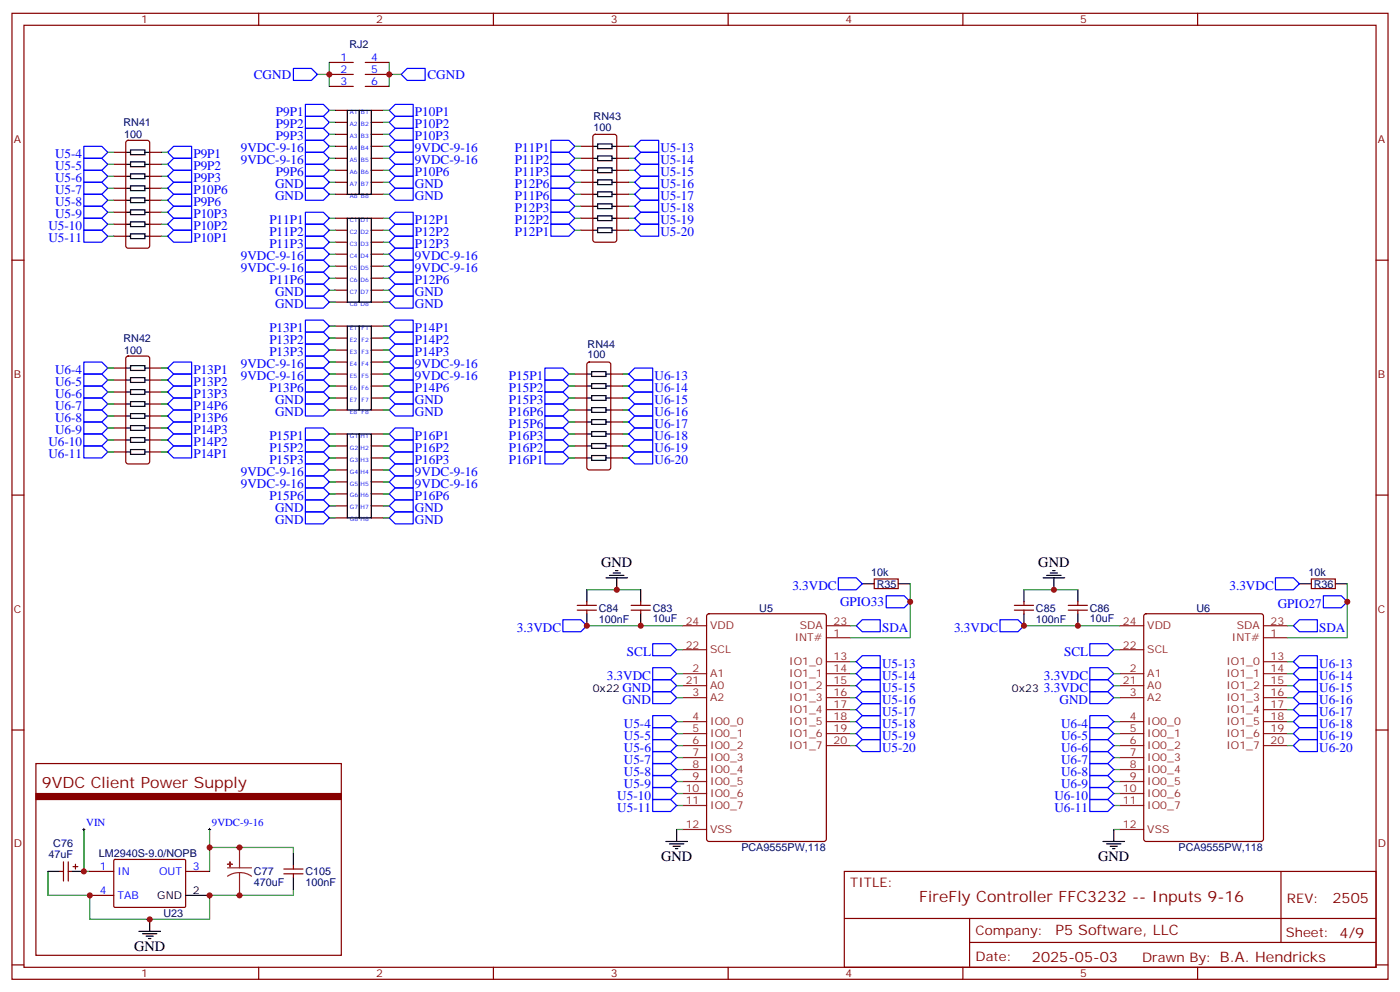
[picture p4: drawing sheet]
<svg xmlns="http://www.w3.org/2000/svg" width="412mm" height="292mm" viewBox="0 0 412 292" stroke-linecap="round" stroke-linejoin="round" font-family="sans-serif">
<g fill="none" stroke="#870000" stroke-width=".35">
<path d="M3.5 3.9h405.4v284.4h-405.4zM7.1 7.4h398.2v277.3h-398.2zM76.2 3.9v3.5M97 18.4h7.1M107.6 18.4h7.1M145.3 3.9v3.5M214.5 3.9v3.5M283.6 3.9v3.5M352.8 3.9v3.5M97 21.9h7.1M97 25.4h7.1M98.8 39.5h3.5"/>
<path d="M98.8 36h3.5M98.8 32.5h3.5M107.6 21.9h7.1M107.6 25.4h7.1M109.4 39.5h3.5M109.4 36h3.5M109.4 32.5h3.5M174.9 39.8l.4-.3h5.7l.5 .3 .2 .5v30.3l-.3 .5-.4 .2h-5.7l-.5-.2-.2-.5v-30.3zM33.5 58.9h3.5M33.5 55.4h3.5M33.5 51.9h3.5M33.5 48.4h3.5"/>
<path d="M33.5 44.8h3.5M37.3 41.5l.4-.2h5.7l.5 .2 .2 .5v30.4l-.2 .5-.5 .2h-5.7l-.5-.3-.2-.4v-30.4zM44.1 58.9h3.5M44.1 55.4h3.5M44.1 51.9h3.5M44.1 48.4h3.5M44.1 44.8h3.5M98.8 57.2h3.5M98.8 53.7h3.5M98.8 50.1h3.5M98.8 46.6h3.5M98.8 43.1h3.5"/>
<path d="M109.4 57.2h3.5M109.4 53.7h3.5M109.4 50.1h3.5M109.4 46.6h3.5M109.4 43.1h3.5M171.1 57.2h3.5M171.1 53.7h3.5M171.1 50.1h3.5M171.1 46.6h3.5M171.1 43.1h3.5M181.7 57.2h3.5M181.7 53.7h3.5"/>
<path d="M181.7 50.1h3.5M181.7 46.6h3.5M181.7 43.1h3.5M3.5 76.6h3.6M33.5 69.5h3.5M33.5 66h3.5M33.5 62.5h3.5M44.1 69.5h3.5M44.1 66h3.5M44.1 62.5h3.5M98.8 78.4h3.5M98.8 74.8h3.5"/>
<path d="M98.8 71.3h3.5M98.8 67.8h3.5M98.8 64.2h3.5M109.4 78.4h3.5M109.4 74.8h3.5M109.4 71.3h3.5M109.4 67.8h3.5M109.4 64.2h3.5M171.1 67.8h3.5M171.1 64.2h3.5M171.1 60.7h3.5M181.7 67.8h3.5"/>
<path d="M181.7 64.2h3.5M181.7 60.7h3.5M405.3 76.6h3.6M98.8 88.9h3.5M98.8 85.4h3.5M98.8 81.9h3.5M98.8 99.5h3.5M98.8 96h3.5M109.4 88.9h3.5M109.4 85.4h3.5M109.4 81.9h3.5M109.4 99.5h3.5"/>
<path d="M109.4 96h3.5M33.5 118.9h3.5M33.5 115.4h3.5M33.5 111.9h3.5M33.5 108.3h3.5M37.3 105l.4-.2h5.7l.5 .2 .2 .5v30.4l-.2 .5-.5 .2h-5.7l-.5-.3-.2-.4v-30.4zM44.1 118.9h3.5M44.1 115.4h3.5M44.1 111.9h3.5M44.1 108.3h3.5M98.8 117.2h3.5M98.8 113.6h3.5"/>
<path d="M98.8 110.1h3.5M98.8 106.6h3.5M98.8 103h3.5M109.4 117.2h3.5M109.4 113.6h3.5M109.4 110.1h3.5M109.4 106.6h3.5M109.4 103h3.5M169.3 117.2h3.6M169.3 113.6h3.6M169.3 110.1h3.6M173.1 106.8l.5-.2h5.6l.5 .2 .2 .5v30.3l-.2 .5-.5 .2h-5.6l-.5-.2-.2-.5v-30.3z"/>
<path d="M179.9 117.2h3.5M179.9 113.6h3.5M179.9 110.1h3.5M33.5 133h3.5M33.5 129.5h3.5M33.5 126h3.5M33.5 122.4h3.5M44.1 133h3.5M44.1 129.5h3.5M44.1 126h3.5M44.1 122.4h3.5M98.8 120.7h3.5"/>
<path d="M98.8 138.3h3.5M98.8 134.8h3.5M98.8 131.3h3.5M98.8 127.7h3.5M109.4 120.7h3.5M109.4 138.3h3.5M109.4 134.8h3.5M109.4 131.3h3.5M109.4 127.7h3.5M169.3 120.7h3.6M169.3 134.8h3.6M169.3 131.3h3.6"/>
<path d="M169.3 127.7h3.6M169.3 124.2h3.6M179.9 120.7h3.5M179.9 134.8h3.5M179.9 131.3h3.5M179.9 127.7h3.5M179.9 124.2h3.5M3.5 145.7h3.6M98.8 152.4h3.5M98.8 148.9h3.5M98.8 145.4h3.5M98.8 141.9h3.5"/>
<path d="M109.4 152.4h3.5M109.4 148.9h3.5M109.4 145.4h3.5M109.4 141.9h3.5M405.3 145.7h3.6M170 178.2h5.7M170 179.6h5.7M172.9 177.1v1.1M172.9 179.6v1.1M185.9 178.2h5.7M185.9 179.6h5.7M188.7 177.1v1.1"/>
<path d="M188.7 179.6v1.1M257.5 170.4h7.1v2.8h-7.1zM298.8 178.2h5.6M298.8 179.6h5.6M301.6 177.1v1.1M301.6 179.6v1.1M314.7 178.2h5.6M314.7 179.6h5.6M317.5 177.1v1.1M317.5 179.6v1.1M386.3 170.4h7v2.8h-7zM208.4 180.9l.4-.2h33.9l.7 .4v65.9l-.4 .6-34.2 .1-.6-.5-.1-65.8z"/>
<path d="M337.1 180.9l.5-.2h33.9l.6 .4 .1 65.9-.5 .6-34.1 .1-.6-.5-.1-65.8zM3.5 214.9h3.6M405.3 214.9h3.6M10.6 224.8h89.9v56.4h-89.9zM17.6 256.5h1.1M18.7 253.7v5.6M20.1 253.7v5.6M20.1 256.5h1.1M21.5 255.1h1.4M22.2 254.4v1.4M26.5 256.5h7M33.6 253.2l.3-.2h20.6l.2 .3-.1 13.6-.3 .2-20.6-.1-.2-.3z"/>
<path d="M54.7 256.5h7M83.6 255.8h5.7M83.6 257.2h5.7M86.4 254.7v1.1M86.4 257.2v1.1M248.7 256.5h156.6v28.2h-156.6zM377.3 256.5v20.9M26.5 263.6h7M248.7 270.4h156.5M285.6 277.4h119.6M285.6 270.4v14.1M3.5 284h3.6"/>
<path d="M76.2 284.7v3.6M145.3 284.7v3.6M214.5 284.7v3.6M283.6 284.7v3.6M352.8 284.7v3.6M405.3 284h3.6"/>
</g>
<g fill="none" stroke="#00f" stroke-width=".35">
<path d="M86.4 20.1h5.3l1.8 1.8-1.8 1.8h-5.3zM90 30.7h5.2l1.8 1.8-1.8 1.8h-5.2zM90 34.3h5.2l1.8 1.7-1.8 1.8h-5.2zM90 37.8h5.2l1.8 1.7-1.8 1.8h-5.2zM114.7 32.5l1.7-1.8h5.3v3.6h-5.3zM116.4 34.3h5.3v3.5h-5.3l-1.7-1.8zM116.4 37.8h5.3v3.5h-5.3l-1.7-1.8zM119.9 20.1h5.3v3.6h-5.3l-1.7-1.8zM24.7 43.1h5.3l1.7 1.7-1.7 1.8h-5.3zM24.7 46.6h5.3l1.7 1.8-1.7 1.7h-5.3zM24.7 50.1h5.3l1.7 1.8-1.7 1.8h-5.3zM24.7 53.7h5.3l1.7 1.7-1.7 1.8h-5.3z"/>
<path d="M24.7 57.2h5.3l1.7 1.7-1.7 1.8h-5.3zM51.2 43.1h5.2v3.5h-5.2l-1.8-1.8zM51.2 46.6h5.2v3.5h-5.2l-1.8-1.7zM51.2 50.1h5.2v3.6h-5.2l-1.8-1.8zM51.2 57.2h5.2v3.5h-5.2l-1.8-1.8zM51.2 53.7h5.2v3.5h-5.2l-1.8-1.8zM90 48.4h5.2l1.8 1.7-1.8 1.8h-5.2zM90 44.8h5.2l1.8 1.8-1.8 1.8h-5.2zM90 41.3h5.2l1.8 1.8-1.8 1.7h-5.2zM90 51.9h5.2l1.8 1.8-1.8 1.7h-5.2zM90 55.4h5.2l1.8 1.8-1.8 1.7h-5.2zM116.4 48.4h5.3v3.5h-5.3l-1.7-1.8z"/>
<path d="M116.4 44.8h5.3v3.6h-5.3l-1.7-1.8zM116.4 41.3h5.3v3.5h-5.3l-1.7-1.7zM116.4 55.4h5.3v3.5h-5.3l-1.7-1.7zM116.4 51.9h5.3v3.5h-5.3l-1.7-1.7zM162.3 41.3h5.3l1.7 1.8-1.7 1.7h-5.3zM162.3 44.8h5.3l1.7 1.8-1.7 1.8h-5.3zM162.3 48.4h5.3l1.7 1.7-1.7 1.8h-5.3zM162.3 55.4h5.3l1.7 1.8-1.7 1.7h-5.3zM162.3 58.9h5.3l1.7 1.8-1.7 1.8h-5.3zM162.3 51.9h5.3l1.7 1.8-1.7 1.7h-5.3zM188.7 41.3h5.3v3.5h-5.3l-1.7-1.7zM188.7 44.8h5.3v3.6h-5.3l-1.7-1.8z"/>
<path d="M188.7 48.4h5.3v3.5h-5.3l-1.7-1.8zM188.7 51.9h5.3v3.5h-5.3l-1.7-1.7zM188.7 55.4h5.3v3.5h-5.3l-1.7-1.7zM188.7 58.9h5.3v3.6h-5.3l-1.7-1.8zM24.7 60.7h5.3l1.7 1.8-1.7 1.7h-5.3zM24.7 64.2h5.3l1.7 1.8-1.7 1.8h-5.3zM24.7 67.8h5.3l1.7 1.7-1.7 1.8h-5.3zM51.2 67.8h5.2v3.5h-5.2l-1.8-1.8zM51.2 64.2h5.2v3.6h-5.2l-1.8-1.8zM51.2 60.7h5.2v3.5h-5.2l-1.8-1.7zM90 62.5h5.2l1.8 1.7-1.8 1.8h-5.2zM90 66h5.2l1.8 1.8-1.8 1.7h-5.2z"/>
<path d="M90 69.5h5.2l1.8 1.8-1.8 1.8h-5.2zM90 76.6h5.2l1.8 1.8-1.8 1.7h-5.2zM90 73.1h5.2l1.8 1.7-1.8 1.8h-5.2zM116.4 62.5h5.3v3.5h-5.3l-1.7-1.8zM116.4 66h5.3v3.5h-5.3l-1.7-1.7zM116.4 69.5h5.3v3.6h-5.3l-1.7-1.8zM116.4 76.6h5.3v3.5h-5.3l-1.7-1.7zM116.4 73.1h5.3v3.5h-5.3l-1.7-1.8zM162.3 66h5.3l1.7 1.8-1.7 1.7h-5.3zM162.3 62.5h5.3l1.7 1.7-1.7 1.8h-5.3zM188.7 62.5h5.3v3.5h-5.3l-1.7-1.8zM188.7 66h5.3v3.5h-5.3l-1.7-1.7z"/>
<path d="M90 80.1h5.2l1.8 1.8-1.8 1.7h-5.2zM90 94.2h5.2l1.8 1.8-1.8 1.8h-5.2zM90 97.8h5.2l1.8 1.7-1.8 1.8h-5.2zM90 83.6h5.2l1.8 1.8-1.8 1.8h-5.2zM90 87.2h5.2l1.8 1.7-1.8 1.8h-5.2zM116.4 80.1h5.3v3.5h-5.3l-1.7-1.7zM116.4 94.2h5.3v3.6h-5.3l-1.7-1.8zM116.4 97.8h5.3v3.5h-5.3l-1.7-1.8zM116.4 87.2h5.3v3.5h-5.3l-1.7-1.8zM116.4 83.6h5.3v3.6h-5.3l-1.7-1.8zM24.7 106.6h5.3l1.7 1.7-1.7 1.8h-5.3zM24.7 110.1h5.3l1.7 1.8-1.7 1.7h-5.3z"/>
<path d="M24.7 113.6h5.3l1.7 1.8-1.7 1.8h-5.3zM24.7 117.2h5.3l1.7 1.7-1.7 1.8h-5.3zM49.4 111.9l1.8-1.8h5.2v3.5h-5.2zM51.2 106.6h5.2v3.5h-5.2l-1.8-1.8zM51.2 113.6h5.2v3.6h-5.2l-1.8-1.8zM51.2 117.2h5.2v3.5h-5.2l-1.8-1.8zM90 101.3h5.2l1.8 1.7-1.8 1.8h-5.2zM90 111.9h5.2l1.8 1.7-1.8 1.8h-5.2zM90 108.3h5.2l1.8 1.8-1.8 1.8h-5.2zM90 104.8h5.2l1.8 1.8-1.8 1.7h-5.2zM90 115.4h5.2l1.8 1.8-1.8 1.7h-5.2zM90 118.9h5.2l1.8 1.8-1.8 1.7h-5.2z"/>
<path d="M116.4 101.3h5.3v3.5h-5.3l-1.7-1.8zM116.4 111.9h5.3v3.5h-5.3l-1.7-1.8zM116.4 108.3h5.3v3.6h-5.3l-1.7-1.8zM116.4 104.8h5.3v3.5h-5.3l-1.7-1.7zM116.4 118.9h5.3v3.5h-5.3l-1.7-1.7zM116.4 115.4h5.3v3.5h-5.3l-1.7-1.7zM160.5 108.3h5.3l1.8 1.8-1.8 1.8h-5.3zM160.5 111.9h5.3l1.8 1.7-1.8 1.8h-5.3zM160.5 115.4h5.3l1.8 1.8-1.8 1.7h-5.3zM160.5 118.9h5.3l1.8 1.8-1.8 1.7h-5.3zM187 108.3h5.3v3.6h-5.3l-1.8-1.8zM187 111.9h5.3v3.5h-5.3l-1.8-1.8z"/>
<path d="M187 115.4h5.3v3.5h-5.3l-1.8-1.7zM187 118.9h5.3v3.5h-5.3l-1.8-1.7zM24.7 120.7h5.3l1.7 1.7-1.7 1.8h-5.3zM24.7 124.2h5.3l1.7 1.8-1.7 1.7h-5.3zM24.7 127.7h5.3l1.7 1.8-1.7 1.8h-5.3zM24.7 131.3h5.3l1.7 1.7-1.7 1.8h-5.3zM51.2 120.7h5.2v3.5h-5.2l-1.8-1.8zM51.2 131.3h5.2v3.5h-5.2l-1.8-1.8zM51.2 127.7h5.2v3.6h-5.2l-1.8-1.8zM51.2 124.2h5.2v3.5h-5.2l-1.8-1.7zM90 126h5.2l1.8 1.7-1.8 1.8h-5.2zM90 129.5h5.2l1.8 1.8-1.8 1.7h-5.2z"/>
<path d="M90 133h5.2l1.8 1.8-1.8 1.8h-5.2zM90 136.6h5.2l1.8 1.7-1.8 1.8h-5.2zM116.4 126h5.3v3.5h-5.3l-1.7-1.8zM116.4 129.5h5.3v3.5h-5.3l-1.7-1.7zM116.4 133h5.3v3.6h-5.3l-1.7-1.8zM116.4 136.6h5.3v3.5h-5.3l-1.7-1.8zM160.5 122.4h5.3l1.8 1.8-1.8 1.8h-5.3zM160.5 133h5.3l1.8 1.8-1.8 1.8h-5.3zM160.5 129.5h5.3l1.8 1.8-1.8 1.7h-5.3zM160.5 126h5.3l1.8 1.7-1.8 1.8h-5.3zM187 122.4h5.3v3.6h-5.3l-1.8-1.8zM187 126h5.3v3.5h-5.3l-1.8-1.8z"/>
<path d="M187 129.5h5.3v3.5h-5.3l-1.8-1.7zM187 133h5.3v3.6h-5.3l-1.8-1.8zM90 143.6h5.2l1.8 1.8-1.8 1.7h-5.2zM90 140.1h5.2l1.8 1.8-1.8 1.7h-5.2zM90 147.1h5.2l1.8 1.8-1.8 1.8h-5.2zM90 150.7h5.2l1.8 1.7-1.8 1.8h-5.2zM116.4 143.6h5.3v3.5h-5.3l-1.7-1.7zM116.4 140.1h5.3v3.5h-5.3l-1.7-1.7zM116.4 150.7h5.3v3.5h-5.3l-1.7-1.8zM116.4 147.1h5.3v3.6h-5.3l-1.7-1.8zM246.9 170.1h5.3l1.8 1.7-1.8 1.8h-5.3zM261.1 175.4h5.2l1.8 1.7-1.8 1.8h-5.2z"/>
<path d="M375.7 170.1h5.3l1.8 1.7-1.8 1.8h-5.3zM389.8 175.4h5.3l1.8 1.7-1.8 1.8h-5.3zM165.8 182.4h5.3l1.8 1.8-1.8 1.7h-5.3zM192.3 189.5h5.3l1.7 1.7-1.7 1.8h-5.3zM192.3 196.5h5.3l1.7 1.8-1.7 1.8h-5.3zM254 182.4h5.3v3.5h-5.3l-1.8-1.7zM254 193h5.3v3.5h-5.3l-1.8-1.7zM254 196.5h5.3v3.6h-5.3l-1.8-1.8zM294.6 182.4h5.3l1.7 1.8-1.7 1.7h-5.3zM321 196.5h5.3l1.8 1.8-1.8 1.8h-5.3zM321 189.5h5.3l1.8 1.7-1.8 1.8h-5.3zM381 184.2l1.8-1.8h5.3v3.5h-5.3z"/>
<path d="M382.8 193h5.3v3.5h-5.3l-1.8-1.7zM382.8 196.5h5.3v3.6h-5.3l-1.8-1.8zM192.3 203.6h5.3l1.7 1.8-1.7 1.7h-5.3zM192.3 200.1h5.3l1.7 1.7-1.7 1.8h-5.3zM192.3 210.6h5.3l1.7 1.8-1.7 1.8h-5.3zM192.3 214.2h5.3l1.7 1.7-1.7 1.8h-5.3zM192.3 217.7h5.3l1.7 1.8-1.7 1.7h-5.3zM254 200.1h5.3v3.5h-5.3l-1.8-1.8zM254 203.6h5.3v3.5h-5.3l-1.8-1.7zM254 207.1h5.3v3.5h-5.3l-1.8-1.7zM254 210.6h5.3v3.6h-5.3l-1.8-1.8zM254 214.2h5.3v3.5h-5.3l-1.8-1.8z"/>
<path d="M254 217.7h5.3v3.5h-5.3l-1.8-1.7zM321 203.6h5.3l1.8 1.8-1.8 1.7h-5.3zM321 200.1h5.3l1.8 1.7-1.8 1.8h-5.3zM321 210.6h5.3l1.8 1.8-1.8 1.8h-5.3zM321 214.2h5.3l1.8 1.7-1.8 1.8h-5.3zM321 217.7h5.3l1.8 1.8-1.8 1.7h-5.3zM381 205.4l1.8-1.8h5.3v3.5h-5.3zM381 215.9l1.8-1.7h5.3v3.5h-5.3zM382.8 200.1h5.3v3.5h-5.3l-1.8-1.8zM382.8 207.1h5.3v3.5h-5.3l-1.8-1.7zM382.8 210.6h5.3v3.6h-5.3l-1.8-1.8zM382.8 217.7h5.3v3.5h-5.3l-1.8-1.7z"/>
<path d="M192.3 221.2h5.3l1.7 1.8-1.7 1.8h-5.3zM192.3 224.8h5.3l1.7 1.7-1.7 1.8h-5.3zM192.3 228.3h5.3l1.7 1.7-1.7 1.8h-5.3zM192.3 231.8h5.3l1.7 1.8-1.7 1.7h-5.3zM192.3 235.3h5.3l1.7 1.8-1.7 1.8h-5.3zM321 221.2h5.3l1.8 1.8-1.8 1.8h-5.3zM321 224.8h5.3l1.8 1.7-1.8 1.8h-5.3zM321 228.3h5.3l1.8 1.7-1.8 1.8h-5.3zM321 231.8h5.3l1.8 1.8-1.8 1.7h-5.3zM321 235.3h5.3l1.8 1.8-1.8 1.8h-5.3z"/>
</g>
<g fill="none" stroke="#008700" stroke-width=".35">
<path d="M97 18.4v7M114.7 18.4v7M93.5 21.9h3.5M97 39.5h1.8M97 36h1.8M97 32.5h1.8M112.9 39.5h1.8M112.9 36h1.8M112.9 32.5h1.8M114.7 21.9h3.5M31.7 51.9h1.8M31.7 48.4h1.8"/>
<path d="M31.7 44.8h1.8M31.7 55.4h1.8M31.7 58.9h1.8M47.6 51.9h1.8M47.6 48.4h1.8M47.6 44.8h1.8M47.6 55.4h1.8M47.6 58.9h1.8M97 43.1h1.8M97 46.6h1.8M97 50.1h1.8M97 53.7h1.8"/>
<path d="M97 57.2h1.8M112.9 43.1h1.8M112.9 46.6h1.8M112.9 50.1h1.8M112.9 53.7h1.8M112.9 57.2h1.8M169.3 43.1h1.8M169.3 46.6h1.8M169.3 50.1h1.8M169.3 53.7h1.8M169.3 57.2h1.8M185.2 43.1h1.8"/>
<path d="M185.2 46.6h1.8M185.2 50.1h1.8M185.2 53.7h1.8M185.2 57.2h1.8M31.7 62.5h1.8M31.7 66h1.8M31.7 69.5h1.8M47.6 62.5h1.8M47.6 66h1.8M47.6 69.5h1.8M97 64.2h1.8M97 67.8h1.8"/>
<path d="M97 78.4h1.8M97 74.8h1.8M97 71.3h1.8M112.9 64.2h1.8M112.9 67.8h1.8M112.9 78.4h1.8M112.9 74.8h1.8M112.9 71.3h1.8M169.3 60.7h1.8M169.3 64.2h1.8M169.3 67.8h1.8M185.2 60.7h1.8"/>
<path d="M185.2 64.2h1.8M185.2 67.8h1.8M97 88.9h1.8M97 85.4h1.8M97 81.9h1.8M97 99.5h1.8M97 96h1.8M112.9 88.9h1.8M112.9 85.4h1.8M112.9 81.9h1.8M112.9 99.5h1.8M112.9 96h1.8"/>
<path d="M31.7 115.4h1.8M31.7 111.9h1.8M31.7 108.3h1.8M31.7 118.9h1.8M47.6 115.4h1.8M47.6 111.9h1.8M47.6 108.3h1.8M47.6 118.9h1.8M97 117.2h1.8M97 113.6h1.8M97 110.1h1.8M97 106.6h1.8"/>
<path d="M97 103h1.8M112.9 117.2h1.8M112.9 113.6h1.8M112.9 110.1h1.8M112.9 106.6h1.8M112.9 103h1.8M167.6 117.2h1.7M167.6 113.6h1.7M167.6 110.1h1.7M183.4 117.2h1.8M183.4 113.6h1.8M183.4 110.1h1.8"/>
<path d="M31.7 122.4h1.8M31.7 126h1.8M31.7 129.5h1.8M31.7 133h1.8M47.6 122.4h1.8M47.6 126h1.8M47.6 129.5h1.8M47.6 133h1.8M97 134.8h1.8M97 131.3h1.8M97 127.7h1.8M97 120.7h1.8"/>
<path d="M97 138.3h1.8M112.9 134.8h1.8M112.9 131.3h1.8M112.9 127.7h1.8M112.9 120.7h1.8M112.9 138.3h1.8M167.6 134.8h1.7M167.6 131.3h1.7M167.6 127.7h1.7M167.6 124.2h1.7M167.6 120.7h1.7M183.4 134.8h1.8"/>
<path d="M183.4 131.3h1.8M183.4 127.7h1.8M183.4 124.2h1.8M183.4 120.7h1.8M97 152.4h1.8M97 148.9h1.8M97 145.4h1.8M97 141.9h1.8M112.9 152.4h1.8M112.9 148.9h1.8M112.9 145.4h1.8M112.9 141.9h1.8"/>
<path d="M172.9 173.6h15.8M268.1 171.8v15.9h-17.6M301.6 173.6h15.9M396.9 171.8v15.9h-17.7M172.9 184.2h28.2M199.3 191.2h1.8M199.3 198.3h1.8M250.5 184.2h1.7M250.5 194.8h1.7M250.5 198.3h1.7M301.6 184.2h28.2M328.1 191.2h1.7"/>
<path d="M328.1 198.3h1.7M379.2 184.2h1.8M379.2 194.8h1.8M379.2 198.3h1.8M199.3 212.4h1.8M199.3 215.9h1.8M199.3 219.5h1.8M199.3 201.8h1.8M199.3 205.4h1.8M250.5 212.4h1.7M250.5 215.9h1.7M250.5 219.5h1.7"/>
<path d="M250.5 201.8h1.7M250.5 205.4h1.7M250.5 208.9h1.7M328.1 212.4h1.7M328.1 215.9h1.7M328.1 219.5h1.7M328.1 201.8h1.7M328.1 205.4h1.7M379.2 212.4h1.8M379.2 215.9h1.8M379.2 219.5h1.8M379.2 201.8h1.8"/>
<path d="M379.2 205.4h1.8M379.2 208.9h1.8M199.3 223h1.8M199.3 226.5h1.8M199.3 230h1.8M199.3 237.1h1.8M199.3 233.6h1.8M328.1 223h1.7M328.1 226.5h1.7M328.1 230h1.7M328.1 237.1h1.7M328.1 233.6h1.7"/>
<path d="M14.1 256.5v7.1h12.4v7h35.2v-7h24.7v-1.8M24.7 256.5v-12.3v12.3h1.8M61.7 249.4h24.7v1.8M61.7 244.2v12.3M199.3 244.2h1.8M328.1 244.2h1.7"/>
</g>
<g fill="none" stroke="#000" stroke-width=".35">
<path d="M102.3 32.5h3.5v24.7h-3.5zM105.8 32.5h3.6v24.7h-3.6zM37 55.4h1.5M37 51.9h1.5M37 48.4h1.5M37 44.8h1.5M37 58.9h1.5M38.5 54.7h4.2v1.4h-4.2zM38.5 51.2h4.2v1.4h-4.2zM38.5 47.7h4.2v1.4h-4.2zM38.5 44.1h4.2v1.4h-4.2zM38.5 58.2h4.2v1.5h-4.2z"/>
<path d="M42.7 55.4h1.4M42.7 51.9h1.4M42.7 48.4h1.4M42.7 44.8h1.4M42.7 58.9h1.4M174.6 57.2h1.4M174.6 53.7h1.4M174.6 50.1h1.4M174.6 46.6h1.4M174.6 43.1h1.4M176 56.5h4.3v1.4h-4.3zM176 53h4.3v1.4h-4.3z"/>
<path d="M176 49.4h4.3v1.4h-4.3zM176 45.9h4.3v1.4h-4.3zM176 42.4h4.3v1.4h-4.3zM180.3 57.2h1.4M180.3 53.7h1.4M180.3 50.1h1.4M180.3 46.6h1.4M180.3 43.1h1.4M37 62.5h1.5M37 66h1.5M37 69.5h1.5M38.5 61.8h4.2v1.4h-4.2z"/>
<path d="M38.5 65.3h4.2v1.4h-4.2zM38.5 68.8h4.2v1.4h-4.2zM42.7 62.5h1.4M42.7 66h1.4M42.7 69.5h1.4M102.3 64.2h3.5v24.7h-3.5zM105.8 64.2h3.6v24.7h-3.6zM174.6 60.7h1.4M174.6 64.2h1.4M174.6 67.8h1.4M176 60h4.3v1.4h-4.3zM176 63.5h4.3v1.4h-4.3z"/>
<path d="M176 67.1h4.3v1.4h-4.3zM180.3 60.7h1.4M180.3 64.2h1.4M180.3 67.8h1.4M102.3 96h3.5v24.7h-3.5zM105.8 96h3.6v24.7h-3.6zM37 118.9h1.5M37 115.4h1.5M37 111.9h1.5M37 108.3h1.5M38.5 118.2h4.2v1.4h-4.2zM38.5 114.7h4.2v1.4h-4.2z"/>
<path d="M38.5 111.2h4.2v1.4h-4.2zM38.5 107.6h4.2v1.4h-4.2zM42.7 118.9h1.4M42.7 115.4h1.4M42.7 111.9h1.4M42.7 108.3h1.4M172.9 117.2h1.4M172.9 113.6h1.4M172.9 110.1h1.4M174.3 120h4.2v1.4h-4.2zM174.3 116.5h4.2v1.4h-4.2zM174.3 112.9h4.2v1.4h-4.2z"/>
<path d="M174.3 109.4h4.2v1.4h-4.2zM178.5 117.2h1.4M178.5 113.6h1.4M178.5 110.1h1.4M37 122.4h1.5M37 126h1.5M37 129.5h1.5M37 133h1.5M38.5 121.7h4.2v1.5h-4.2zM38.5 125.3h4.2v1.4h-4.2zM38.5 128.8h4.2v1.4h-4.2zM38.5 132.3h4.2v1.4h-4.2z"/>
<path d="M42.7 122.4h1.4M42.7 126h1.4M42.7 129.5h1.4M42.7 133h1.4M102.3 127.7h3.5v24.7h-3.5zM105.8 127.7h3.6v24.7h-3.6zM172.9 124.2h1.4M172.9 127.7h1.4M172.9 131.3h1.4M172.9 134.8h1.4M172.9 120.7h1.4M174.3 123.5h4.2v1.4h-4.2z"/>
<path d="M174.3 127h4.2v1.4h-4.2zM174.3 130.6h4.2v1.4h-4.2zM174.3 134.1h4.2v1.4h-4.2zM178.5 124.2h1.4M178.5 127.7h1.4M178.5 131.3h1.4M178.5 134.8h1.4M178.5 120.7h1.4M172.9 173.6v3.5M178.5 170.1h6.4M179.6 169.4h4.2M180.6 168.7h2.1"/>
<path d="M181.3 168h.7M181.7 170.1v3.5M188.7 173.6v3.5M254 171.8h3.5M264.6 171.8h3.5M301.6 173.6v3.5M307.3 170.1h6.3M308.3 169.4h4.3M309.4 168.7h2.1M310.1 168h.7M310.4 170.1v3.5M317.5 173.6v3.5"/>
<path d="M382.8 171.8h3.5M393.3 171.8h3.6M172.9 180.7v3.5M188.7 180.7v3.5M301.6 180.7v3.5M317.5 180.7v3.5M14.1 256.5h3.5M21.2 256.5h3.5M86.4 251.2v3.5M86.4 258.3v3.5M196.1 247.7h6.4M197.2 248.4h4.2"/>
<path d="M198.3 249.1h2.1M199 249.8h.7M199.3 244.2v3.5M324.9 247.7h6.4M326 248.4h4.2M327 249.1h2.1M327.7 249.8h.7M328.1 244.2v3.5M40.9 274.1h6.4M42 274.8h4.2M43 275.6h2.2M43.7 276.3h.7"/>
<path d="M44.1 270.6v3.5M54.7 263.6h7"/>
</g>
<g fill="none" stroke="#8c2424" stroke-width=".35">
<path d="M201.1 184.2h7M201.1 191.2h7M201.1 198.3h7M243.4 184.2h7.1M243.4 198.3h7.1M243.4 187.7h7.1M243.4 194.8h7.1M329.8 184.2h7.1M329.8 191.2h7.1M329.8 198.3h7.1M372.2 184.2h7M372.2 198.3h7"/>
<path d="M372.2 187.7h7M372.2 194.8h7M201.1 201.8h7M201.1 205.4h7M201.1 212.4h7M201.1 215.9h7M201.1 219.5h7M243.4 201.8h7.1M243.4 205.4h7.1M243.4 212.4h7.1M243.4 215.9h7.1M243.4 219.5h7.1"/>
<path d="M243.4 208.9h7.1M329.8 201.8h7.1M329.8 205.4h7.1M329.8 212.4h7.1M329.8 215.9h7.1M329.8 219.5h7.1M372.2 201.8h7M372.2 205.4h7M372.2 212.4h7M372.2 215.9h7M372.2 219.5h7M372.2 208.9h7"/>
<path d="M201.1 223h7M201.1 226.5h7M201.1 230h7M201.1 233.6h7M201.1 237.1h7M329.8 223h7.1M329.8 226.5h7.1M329.8 230h7.1M329.8 233.6h7.1M329.8 237.1h7.1M67 255.4h7.1M70.6 256.9l1.8 .2 1.7 .8"/>
<path d="M70.6 256.9l-1.9 .2-1.7 .8M70.6 249.4v6M70.6 256.9v6.7M201.1 244.2h7M329.8 244.2h7.1"/>
</g>
<path d="M10.6 233.6h89.9v1.7h-89.9z" fill="#870000" stroke="#870000" stroke-width=".35"/>
<path d="M24.3 244.2h.7M24.7 243.8v.7M61.4 244.2h.7M61.7 243.8v.7" fill="none" stroke="#000" stroke-width=".29"/>
<g fill="#8c2424" stroke="#8c2424" stroke-width=".35">
<path d="M67 254.4h1.4z"/>
<path d="M67.7 253.7l.1 1.4z"/>
</g>
<g fill="#c00">
<circle cx="24.7" cy="256.5" r=".88"/>
<circle cx="44.1" cy="270.6" r=".88"/>
<circle cx="61.7" cy="263.6" r=".88"/>
<circle cx="26.5" cy="263.6" r=".88"/>
<circle cx="172.9" cy="184.2" r=".88"/>
<circle cx="188.7" cy="184.2" r=".88"/>
<circle cx="310.4" cy="173.6" r=".88"/>
<circle cx="317.5" cy="184.2" r=".88"/>
<circle cx="301.6" cy="184.2" r=".88"/>
<circle cx="181.7" cy="173.6" r=".88"/>
<circle cx="268.1" cy="177.1" r=".88"/>
<circle cx="396.9" cy="177.1" r=".88"/>
<circle cx="70.6" cy="263.6" r=".88"/>
<circle cx="61.7" cy="249.4" r=".88"/>
<circle cx="70.6" cy="249.4" r=".88"/>
<circle cx="97" cy="21.9" r=".88"/>
<circle cx="114.7" cy="21.9" r=".88"/>
</g>
<g font-size="4.6" fill="#800">
<text x="12.3" y="231.8">9VDC Client Power Supply</text>
<text x="270.8" y="265.5">FireFly Controller FFC3232 -- Inputs 9-16</text>
</g>
<g font-size="4.2">
<text x="177.1" y="166.9">GND</text>
<text x="305.9" y="166.9">GND</text>
<text x="194.7" y="253.3">GND</text>
<text x="323.5" y="253.3">GND</text>
<text x="39.5" y="279.8">GND</text>
</g>
<g font-size="4.2" fill="#800">
<text x="392.5" y="265.8">2505</text>
<text x="310.9" y="275.3">P5 Software, LLC</text>
<text x="304" y="283.1">2025-05-03</text>
</g>
<g font-size="3.9" fill="#00f">
<text x="74.8" y="23.1">CGND</text>
<text x="125.9" y="23.1">CGND</text>
<text x="81.3" y="34.3">P9P1</text>
<text x="122.2" y="34.3">P10P1</text>
<text x="81.3" y="37.8">P9P2</text>
<text x="81.3" y="41.3">P9P3</text>
<text x="122.2" y="37.8">P10P2</text>
<text x="122.2" y="41.3">P10P3</text>
<text x="16.2" y="46.6">U5-4</text>
<text x="57" y="46.6">P9P1</text>
<text x="71" y="44.8">9VDC-9-16</text>
<text x="122.2" y="44.8">9VDC-9-16</text>
<text x="151.7" y="44.8">P11P1</text>
<text x="194.6" y="44.8">U5-13</text>
<text x="16.2" y="50.1">U5-5</text>
<text x="16.2" y="53.7">U5-6</text>
<text x="57" y="50.1">P9P2</text>
<text x="57" y="53.7">P9P3</text>
<text x="71" y="48.4">9VDC-9-16</text>
<text x="81.3" y="51.9">P9P6</text>
<text x="122.2" y="51.9">P10P6</text>
<text x="122.2" y="48.4">9VDC-9-16</text>
<text x="151.7" y="48.4">P11P2</text>
<text x="151.7" y="51.9">P11P3</text>
<text x="194.6" y="48.4">U5-14</text>
<text x="194.6" y="51.9">U5-15</text>
<text x="16.2" y="57.2">U5-7</text>
<text x="57" y="57.2">P10P6</text>
<text x="81" y="55.4">GND</text>
<text x="81" y="58.9">GND</text>
<text x="122.2" y="58.9">GND</text>
<text x="122.2" y="55.4">GND</text>
<text x="151.7" y="58.9">P11P6</text>
<text x="151.7" y="55.4">P12P6</text>
<text x="194.6" y="55.4">U5-16</text>
<text x="194.6" y="58.9">U5-17</text>
<text x="16.2" y="60.7">U5-8</text>
<text x="16.2" y="64.2">U5-9</text>
<text x="57" y="60.7">P9P6</text>
<text x="57" y="64.2">P10P3</text>
<text x="151.7" y="62.5">P12P3</text>
<text x="194.6" y="62.5">U5-18</text>
<text x="14.3" y="67.8">U5-10</text>
<text x="14.3" y="71.3">U5-11</text>
<text x="57" y="71.3">P10P1</text>
<text x="57" y="67.8">P10P2</text>
<text x="79.3" y="66">P11P1</text>
<text x="79.3" y="69.5">P11P2</text>
<text x="122.2" y="66">P12P1</text>
<text x="122.2" y="69.5">P12P2</text>
<text x="151.7" y="69.5">P12P1</text>
<text x="151.7" y="66">P12P2</text>
<text x="194.6" y="66">U5-19</text>
<text x="194.6" y="69.5">U5-20</text>
<text x="71" y="76.6">9VDC-9-16</text>
<text x="79.3" y="73.1">P11P3</text>
<text x="122.2" y="73.1">P12P3</text>
<text x="122.2" y="76.6">9VDC-9-16</text>
<text x="71" y="80.1">9VDC-9-16</text>
<text x="79.3" y="83.6">P11P6</text>
<text x="122.2" y="83.6">P12P6</text>
<text x="122.2" y="80.1">9VDC-9-16</text>
<text x="81" y="87.2">GND</text>
<text x="122.2" y="87.2">GND</text>
<text x="81" y="90.7">GND</text>
<text x="122.2" y="90.7">GND</text>
<text x="79.3" y="97.8">P13P1</text>
<text x="79.3" y="101.3">P13P2</text>
<text x="122.2" y="97.8">P14P1</text>
<text x="122.2" y="101.3">P14P2</text>
<text x="79.3" y="104.8">P13P3</text>
<text x="122.2" y="104.8">P14P3</text>
<text x="16.2" y="110.1">U6-4</text>
<text x="16.2" y="113.6">U6-5</text>
<text x="57" y="110.1">P13P1</text>
<text x="57" y="113.6">P13P2</text>
<text x="71" y="111.9">9VDC-9-16</text>
<text x="71" y="108.3">9VDC-9-16</text>
<text x="122.2" y="111.9">9VDC-9-16</text>
<text x="122.2" y="108.3">9VDC-9-16</text>
<text x="149.9" y="111.9">P15P1</text>
<text x="192.8" y="111.9">U6-13</text>
<text x="16.2" y="117.2">U6-6</text>
<text x="57" y="117.2">P13P3</text>
<text x="79.3" y="115.4">P13P6</text>
<text x="81" y="118.9">GND</text>
<text x="122.2" y="115.4">P14P6</text>
<text x="122.2" y="118.9">GND</text>
<text x="149.9" y="115.4">P15P2</text>
<text x="149.9" y="118.9">P15P3</text>
<text x="192.8" y="115.4">U6-14</text>
<text x="192.8" y="118.9">U6-15</text>
<text x="16.2" y="120.7">U6-7</text>
<text x="16.2" y="124.2">U6-8</text>
<text x="57" y="124.2">P13P6</text>
<text x="57" y="120.7">P14P6</text>
<text x="81" y="122.4">GND</text>
<text x="122.2" y="122.4">GND</text>
<text x="149.9" y="126">P15P6</text>
<text x="149.9" y="122.4">P16P6</text>
<text x="192.8" y="122.4">U6-16</text>
<text x="192.8" y="126">U6-17</text>
<text x="14.3" y="131.3">U6-10</text>
<text x="16.2" y="127.7">U6-9</text>
<text x="57" y="131.3">P14P2</text>
<text x="57" y="127.7">P14P3</text>
<text x="79.3" y="129.5">P15P1</text>
<text x="122.2" y="129.5">P16P1</text>
<text x="149.9" y="129.5">P16P3</text>
<text x="192.8" y="129.5">U6-18</text>
<text x="14.3" y="134.8">U6-11</text>
<text x="57" y="134.8">P14P1</text>
<text x="79.3" y="133">P15P2</text>
<text x="79.3" y="136.6">P15P3</text>
<text x="122.2" y="133">P16P2</text>
<text x="122.2" y="136.6">P16P3</text>
<text x="149.9" y="136.6">P16P1</text>
<text x="149.9" y="133">P16P2</text>
<text x="192.8" y="133">U6-19</text>
<text x="192.8" y="136.6">U6-20</text>
<text x="71" y="143.6">9VDC-9-16</text>
<text x="71" y="140.1">9VDC-9-16</text>
<text x="122.2" y="143.6">9VDC-9-16</text>
<text x="122.2" y="140.1">9VDC-9-16</text>
<text x="79.3" y="147.1">P15P6</text>
<text x="122.2" y="147.1">P16P6</text>
<text x="81" y="150.7">GND</text>
<text x="81" y="154.2">GND</text>
<text x="122.2" y="154.2">GND</text>
<text x="122.2" y="150.7">GND</text>
<text x="233.4" y="173.6">3.3VDC</text>
<text x="362.2" y="173.6">3.3VDC</text>
<text x="247.5" y="178.4">GPIO33</text>
<text x="376.4" y="178.9">GPIO27</text>
<text x="152.3" y="185.9">3.3VDC</text>
<text x="259.8" y="185.9">SDA</text>
<text x="281" y="185.9">3.3VDC</text>
<text x="388.6" y="185.9">SDA</text>
<text x="184.7" y="193">SCL</text>
<text x="259.8" y="196.5">U5-13</text>
<text x="313.4" y="193">SCL</text>
<text x="388.6" y="196.5">U6-13</text>
<text x="178.7" y="200.1">3.3VDC</text>
<text x="183.4" y="203.6">GND</text>
<text x="259.8" y="200.1">U5-14</text>
<text x="259.8" y="203.6">U5-15</text>
<text x="307.5" y="203.6">3.3VDC</text>
<text x="307.5" y="200.1">3.3VDC</text>
<text x="388.6" y="200.1">U6-14</text>
<text x="388.6" y="203.6">U6-15</text>
<text x="183.4" y="207.1">GND</text>
<text x="259.8" y="207.1">U5-16</text>
<text x="312.1" y="207.1">GND</text>
<text x="388.6" y="207.1">U6-16</text>
<text x="183.8" y="214.2">U5-4</text>
<text x="259.8" y="210.6">U5-17</text>
<text x="259.8" y="214.2">U5-18</text>
<text x="312.5" y="214.2">U6-4</text>
<text x="388.6" y="210.6">U6-17</text>
<text x="388.6" y="214.2">U6-18</text>
<text x="183.8" y="217.7">U5-5</text>
<text x="183.8" y="221.2">U5-6</text>
<text x="259.8" y="217.7">U5-19</text>
<text x="259.8" y="221.2">U5-20</text>
<text x="312.5" y="217.7">U6-5</text>
<text x="312.5" y="221.2">U6-6</text>
<text x="388.6" y="217.7">U6-19</text>
<text x="388.6" y="221.2">U6-20</text>
<text x="183.8" y="224.8">U5-7</text>
<text x="312.5" y="224.8">U6-7</text>
<text x="183.8" y="228.3">U5-8</text>
<text x="183.8" y="231.8">U5-9</text>
<text x="312.5" y="228.3">U6-8</text>
<text x="312.5" y="231.8">U6-9</text>
<text x="181.8" y="235.3">U5-10</text>
<text x="181.8" y="238.9">U5-11</text>
<text x="310.6" y="235.3">U6-10</text>
<text x="310.6" y="238.9">U6-11</text>
</g>
<g font-size="3.9" fill="#800">
<text x="250.5" y="261.1">TITLE:</text>
<text x="379.1" y="265.8">REV:</text>
<text x="287.4" y="275.3">Company:</text>
<text x="378.7" y="275.9">Sheet: 4/9</text>
<text x="287.4" y="283">Date:</text>
<text x="336.4" y="283.1">Drawn By: B.A. Hendricks</text>
</g>
<g font-size="3.2" fill="#800">
<text x="41.6" y="6.9">1</text>
<text x="110.8" y="6.9">2</text>
<text x="179.9" y="6.9">3</text>
<text x="249.1" y="6.9">4</text>
<text x="318.2" y="6.9">5</text>
<text x="4.1" y="42">A</text>
<text x="405.9" y="42">A</text>
<text x="4.1" y="111.2">B</text>
<text x="405.9" y="111.2">B</text>
<text x="4.1" y="180.3">C</text>
<text x="405.9" y="180.3">C</text>
<text x="4.1" y="249.4">D</text>
<text x="405.9" y="249.4">D</text>
<text x="41.6" y="287.7">1</text>
<text x="110.8" y="287.7">2</text>
<text x="179.9" y="287.7">3</text>
<text x="249.1" y="287.7">4</text>
<text x="318.2" y="287.7">5</text>
</g>
<g font-size="3.2" fill="#000080">
<text x="102.9" y="14.2">RJ2</text>
<text x="174.9" y="35.3">RN43</text>
<text x="36.4" y="37.2">RN41</text>
<text x="36.6" y="40.7">100</text>
<text x="174.9" y="38.5">100</text>
<text x="36.4" y="100.7">RN42</text>
<text x="36.6" y="104.2">100</text>
<text x="173.1" y="105.5">100</text>
<text x="173.1" y="102.3">RN44</text>
<text x="256.6" y="169.5">10k</text>
<text x="258.3" y="173">R35</text>
<text x="385.4" y="169.5">10k</text>
<text x="387" y="173">R36</text>
<text x="176.4" y="183.3">100nF</text>
<text x="176.4" y="180.1">C84</text>
<text x="192.3" y="183.2">10uF</text>
<text x="192.3" y="180">C83</text>
<text x="223.7" y="180">U5</text>
<text x="305.2" y="183.3">100nF</text>
<text x="305.2" y="180.1">C85</text>
<text x="321" y="183.2">10uF</text>
<text x="321" y="180">C86</text>
<text x="352.4" y="180">U6</text>
<text x="15.7" y="249.4">C76</text>
<text x="218.4" y="250.6">PCA9555PW,118</text>
<text x="347.1" y="250.6">PCA9555PW,118</text>
<text x="14.3" y="252.6">47uF</text>
<text x="29.1" y="252.3">LM2940S-9.0/NOPB</text>
<text x="74.8" y="257.7">C77</text>
<text x="90" y="257.7">C105</text>
<text x="74.8" y="260.8">470uF</text>
<text x="90" y="260.9">100nF</text>
<text x="48.1" y="270">U23</text>
</g>
<g font-size="3.2" fill="#00f">
<text x="100.3" y="18">1</text>
<text x="100.3" y="21.6">2</text>
<text x="109.4" y="18">4</text>
<text x="109.4" y="21.6">5</text>
<text x="100.3" y="25.1">3</text>
<text x="109.4" y="25.1">6</text>
<text x="25.4" y="243.3">VIN</text>
<text x="62.4" y="243.3">9VDC-9-16</text>
<text x="29.4" y="256.2">1</text>
<text x="34.6" y="257.6">IN</text>
<text x="46.8" y="257.6">OUT</text>
<text x="56.8" y="256.2">3</text>
<text x="29.4" y="263.2">4</text>
<text x="34.6" y="264.6">TAB</text>
</g>
<g font-size="3.2" fill="#8d2323">
<text x="202" y="183.8">24</text>
<text x="209.2" y="185.2">VDD</text>
<text x="235.6" y="185.2">SDA</text>
<text x="245.5" y="183.8">23</text>
<text x="330.8" y="183.8">24</text>
<text x="338" y="185.2">VDD</text>
<text x="364.3" y="185.2">SDA</text>
<text x="374.3" y="183.8">23</text>
<text x="202" y="190.9">22</text>
<text x="234.1" y="188.8">INT#</text>
<text x="245.5" y="187.4">1</text>
<text x="330.8" y="190.9">22</text>
<text x="362.9" y="188.8">INT#</text>
<text x="374.3" y="187.4">1</text>
<text x="204" y="197.9">2</text>
<text x="209.2" y="192.3">SCL</text>
<text x="232.5" y="195.8">IO1_0</text>
<text x="245.5" y="194.4">13</text>
<text x="245.5" y="197.9">14</text>
<text x="332.8" y="197.9">2</text>
<text x="338" y="192.3">SCL</text>
<text x="361.2" y="195.8">IO1_0</text>
<text x="374.3" y="194.4">13</text>
<text x="374.3" y="197.9">14</text>
<text x="202" y="201.5">21</text>
<text x="209.2" y="199.4">A1</text>
<text x="209.2" y="202.9">A0</text>
<text x="232.5" y="199.4">IO1_1</text>
<text x="232.5" y="202.9">IO1_2</text>
<text x="245.5" y="201.5">15</text>
<text x="330.8" y="201.5">21</text>
<text x="338" y="199.4">A1</text>
<text x="338" y="202.9">A0</text>
<text x="361.2" y="199.4">IO1_1</text>
<text x="361.2" y="202.9">IO1_2</text>
<text x="374.3" y="201.5">15</text>
<text x="204" y="205">3</text>
<text x="209.2" y="206.4">A2</text>
<text x="232.5" y="206.4">IO1_3</text>
<text x="232.5" y="209.9">IO1_4</text>
<text x="245.5" y="205">16</text>
<text x="245.5" y="208.5">17</text>
<text x="332.8" y="205">3</text>
<text x="338" y="206.4">A2</text>
<text x="361.2" y="206.4">IO1_3</text>
<text x="361.2" y="209.9">IO1_4</text>
<text x="374.3" y="205">16</text>
<text x="374.3" y="208.5">17</text>
<text x="204" y="212.1">4</text>
<text x="204" y="215.6">5</text>
<text x="209.2" y="213.5">IO0_0</text>
<text x="232.5" y="213.5">IO1_5</text>
<text x="245.5" y="212.1">18</text>
<text x="245.5" y="215.6">19</text>
<text x="332.8" y="212.1">4</text>
<text x="332.8" y="215.6">5</text>
<text x="338" y="213.5">IO0_0</text>
<text x="361.2" y="213.5">IO1_5</text>
<text x="374.3" y="212.1">18</text>
<text x="374.3" y="215.6">19</text>
<text x="204" y="219.1">6</text>
<text x="209.2" y="217">IO0_1</text>
<text x="209.2" y="220.5">IO0_2</text>
<text x="232.5" y="217">IO1_6</text>
<text x="232.5" y="220.5">IO1_7</text>
<text x="245.5" y="219.1">20</text>
<text x="332.8" y="219.1">6</text>
<text x="338" y="217">IO0_1</text>
<text x="338" y="220.5">IO0_2</text>
<text x="361.2" y="217">IO1_6</text>
<text x="361.2" y="220.5">IO1_7</text>
<text x="374.3" y="219.1">20</text>
<text x="204" y="222.6">7</text>
<text x="204" y="226.2">8</text>
<text x="209.2" y="224">IO0_3</text>
<text x="209.2" y="227.6">IO0_4</text>
<text x="332.8" y="222.6">7</text>
<text x="332.8" y="226.2">8</text>
<text x="338" y="224">IO0_3</text>
<text x="338" y="227.6">IO0_4</text>
<text x="202" y="233.2">10</text>
<text x="204" y="229.7">9</text>
<text x="209.2" y="231.1">IO0_5</text>
<text x="330.8" y="233.2">10</text>
<text x="332.8" y="229.7">9</text>
<text x="338" y="231.1">IO0_5</text>
<text x="202" y="236.7">11</text>
<text x="209.2" y="234.6">IO0_6</text>
<text x="209.2" y="238.2">IO0_7</text>
<text x="330.8" y="236.7">11</text>
<text x="338" y="234.6">IO0_6</text>
<text x="338" y="238.2">IO0_7</text>
<text x="202" y="243.8">12</text>
<text x="209.2" y="245.2">VSS</text>
<text x="330.8" y="243.8">12</text>
<text x="338" y="245.2">VSS</text>
</g>
<g font-size="3.2">
<text x="174.6" y="203.6">0x22</text>
<text x="298.1" y="203.6">0x23</text>
<text x="56.8" y="263.2">2</text>
<text x="46.3" y="264.6">GND</text>
</g>
<g font-size="1.8" fill="#00f">
<text x="103" y="33.5">A1</text>
<text x="106.3" y="33.5">B1</text>
<text x="103" y="40.6">A3</text>
<text x="103" y="37.1">A2</text>
<text x="106.3" y="37.1">B2</text>
<text x="106.3" y="40.6">B3</text>
<text x="103" y="47.7">A5</text>
<text x="103" y="44.1">A4</text>
<text x="106.3" y="44.1">B4</text>
<text x="106.3" y="47.7">B5</text>
<text x="103" y="51.2">A6</text>
<text x="106.3" y="51.2">B6</text>
<text x="103" y="58.2">A8 B8</text>
<text x="103" y="54.7">A7</text>
<text x="106.3" y="54.7">B7</text>
<text x="103" y="65.3">C1</text>
<text x="106.2" y="65.3">D1</text>
<text x="103" y="68.8">C2</text>
<text x="106.2" y="68.8">D2</text>
<text x="103" y="75.9">C4</text>
<text x="103" y="72.4">C3</text>
<text x="106.2" y="72.4">D3</text>
<text x="106.2" y="75.9">D4</text>
<text x="103" y="82.9">C6</text>
<text x="103" y="79.4">C5</text>
<text x="106.2" y="79.4">D5</text>
<text x="106.2" y="82.9">D6</text>
<text x="103" y="90">C8 D8</text>
<text x="103" y="86.5">C7</text>
<text x="106.2" y="86.5">D7</text>
<text x="103" y="100.6">E2</text>
<text x="103" y="97">E1</text>
<text x="106.5" y="97">F1</text>
<text x="106.5" y="100.6">F2</text>
<text x="103" y="107.6">E4</text>
<text x="103" y="104.1">E3</text>
<text x="106.5" y="104.1">F3</text>
<text x="106.5" y="107.6">F4</text>
<text x="103" y="111.2">E5</text>
<text x="106.5" y="111.2">F5</text>
<text x="103" y="118.2">E7</text>
<text x="103" y="114.7">E6</text>
<text x="106.5" y="114.7">F6</text>
<text x="106.5" y="118.2">F7</text>
<text x="103" y="121.7">E8</text>
<text x="106.5" y="121.7">F8</text>
<text x="103" y="128.8">G1</text>
<text x="106.2" y="128.8">H1</text>
<text x="103" y="135.9">G3</text>
<text x="103" y="132.3">G2</text>
<text x="106.2" y="132.3">H2</text>
<text x="106.2" y="135.9">H3</text>
<text x="103" y="142.9">G5</text>
<text x="103" y="139.4">G4</text>
<text x="106.2" y="139.4">H4</text>
<text x="106.2" y="142.9">H5</text>
<text x="103" y="150">G7</text>
<text x="103" y="146.4">G6</text>
<text x="106.2" y="146.4">H6</text>
<text x="106.2" y="150">H7</text>
<text x="103" y="153.5">G8 H8</text>
</g>
</svg>
